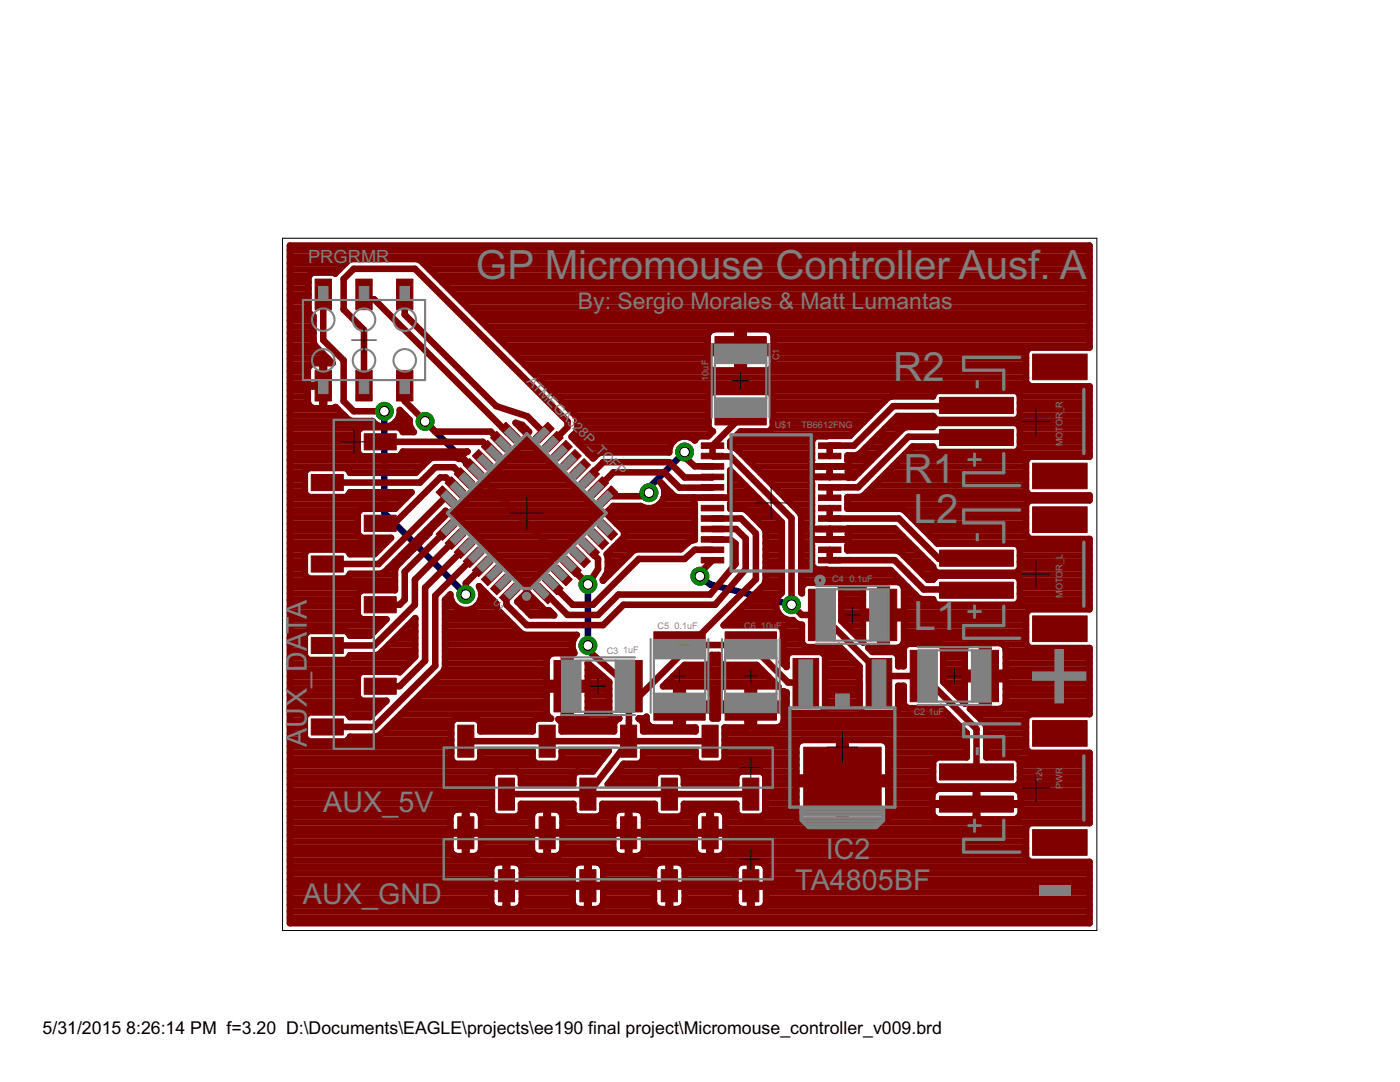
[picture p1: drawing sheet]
<svg xmlns="http://www.w3.org/2000/svg" width="279mm" height="216mm" viewBox="0 0 279 216" stroke-linecap="round" stroke-linejoin="round" font-family="sans-serif">
<path d="M76.7 82.1v20.3l16.3 16.2M84.8 84.1l32.5 32.5v12.2M136.6 90.2l-7.1 7.1v1M139.7 115l2 1.6 16.3 4.1" fill="none" stroke="#000080" stroke-width="1.3"/>
<circle cx="129.5" cy="98.3" r="1.78" fill="#008000" stroke="#008000" stroke-width=".2"/>
<circle cx="129.5" cy="98.3" r=".95" fill="#fff" stroke="#000" stroke-width=".2"/>
<circle cx="136.6" cy="90.2" r="1.78" fill="#008000" stroke="#008000" stroke-width=".2"/>
<circle cx="136.6" cy="90.2" r=".95" fill="#fff" stroke="#000" stroke-width=".2"/>
<circle cx="158" cy="120.7" r="1.78" fill="#008000" stroke="#008000" stroke-width=".2"/>
<circle cx="158" cy="120.7" r=".95" fill="#fff" stroke="#000" stroke-width=".2"/>
<circle cx="139.7" cy="115" r="1.78" fill="#008000" stroke="#008000" stroke-width=".2"/>
<circle cx="139.7" cy="115" r=".95" fill="#fff" stroke="#000" stroke-width=".2"/>
<circle cx="117.3" cy="116.6" r="1.78" fill="#008000" stroke="#008000" stroke-width=".2"/>
<circle cx="117.3" cy="116.6" r=".95" fill="#fff" stroke="#000" stroke-width=".2"/>
<circle cx="117.3" cy="128.8" r="1.78" fill="#008000" stroke="#008000" stroke-width=".2"/>
<circle cx="117.3" cy="128.8" r=".95" fill="#fff" stroke="#000" stroke-width=".2"/>
<circle cx="84.8" cy="84.1" r="1.78" fill="#008000" stroke="#008000" stroke-width=".2"/>
<circle cx="84.8" cy="84.1" r=".95" fill="#fff" stroke="#000" stroke-width=".2"/>
<circle cx="76.7" cy="82.1" r="1.78" fill="#008000" stroke="#008000" stroke-width=".2"/>
<circle cx="76.7" cy="82.1" r=".95" fill="#fff" stroke="#000" stroke-width=".2"/>
<circle cx="93" cy="118.6" r="1.78" fill="#008000" stroke="#008000" stroke-width=".2"/>
<circle cx="93" cy="118.6" r=".95" fill="#fff" stroke="#000" stroke-width=".2"/>
<g fill="#800000" stroke="#800000" stroke-width=".2">
<path d="M187.5 109.8h14.7v3.2h-14.7z"/>
<path d="M187.5 116.2h14.7v3.2h-14.7z"/>
<path d="M206.1 101.1h10.9v5.2h-10.9z"/>
<path d="M206.1 122.9h10.9v5.1h-10.9z"/>
<path d="M187.5 79.3h14.7v3.2h-14.7z"/>
<path d="M187.5 85.7h14.7v3.2h-14.7z"/>
<path d="M206.1 70.7h10.9v5.1h-10.9z"/>
<path d="M206.1 92.4h10.9v5.1h-10.9z"/>
<path d="M140 111.2h4.4v1.1h-4.4z"/>
<path d="M140 109.2h4.4v1.1h-4.4z"/>
<path d="M140 107.1h4.4v1.1h-4.4z"/>
<path d="M140 102.9h4.4v1.1h-4.4z"/>
<path d="M140 105h4.4v1.1h-4.4z"/>
<path d="M140 100.8h4.4v1.1h-4.4z"/>
<path d="M140 98.8h4.4v1.1h-4.4z"/>
<path d="M140 96.7h4.4v1.1h-4.4z"/>
<path d="M140 94.6h4.4v1.1h-4.4z"/>
<path d="M140 92.5h4.4v1.1h-4.4z"/>
<path d="M163.3 111.2h4.5v1.1h-4.5z"/>
<path d="M163.3 109.2h4.5v1.1h-4.5z"/>
<path d="M163.3 107.1h4.5v1.1h-4.5z"/>
<path d="M163.3 105h4.5v1.1h-4.5z"/>
<path d="M163.3 102.9h4.5v1.1h-4.5z"/>
<path d="M163.3 100.8h4.5v1.1h-4.5z"/>
<path d="M163.3 98.8h4.5v1.1h-4.5z"/>
<path d="M163.3 96.7h4.5v1.1h-4.5z"/>
<path d="M163.3 94.6h4.5v1.1h-4.5z"/>
<path d="M163.3 92.5h4.5v1.1h-4.5z"/>
<path d="M163.3 90.4h4.5v1.1h-4.5z"/>
<path d="M163.3 88.4h4.5v1.1h-4.5z"/>
<path d="M140 88.4h4.4v1.1h-4.4z"/>
<path d="M140 90.4h4.4v1.1h-4.4z"/>
<path d="M107.7 116.4l2.9 2.8-1.3 1.3-2.9-2.9z"/>
<path d="M109.5 114.6l2.9 2.8-1.3 1.3-2.8-2.9z"/>
<path d="M111.3 112.7l2.9 2.9-1.3 1.3-2.8-2.9z"/>
<path d="M113.1 110.9l2.9 2.9-1.3 1.3-2.8-2.9z"/>
<path d="M115 109.1l2.8 2.9-1.2 1.3-2.9-2.9z"/>
<path d="M116.8 107.3l2.8 2.9-1.2 1.2-2.9-2.8z"/>
<path d="M118.6 105.5l2.9 2.9-1.3 1.2-2.9-2.8z"/>
<path d="M120.4 103.7l2.9 2.9-1.3 1.2-2.9-2.8z"/>
<path d="M122 96.9l1.3 1.3-2.9 2.9-1.3-1.3z"/>
<path d="M120.2 95.1l1.3 1.3-2.9 2.9-1.3-1.3z"/>
<path d="M118.4 93.3l1.2 1.3-2.8 2.9-1.3-1.3z"/>
<path d="M116.6 91.5l1.2 1.3-2.8 2.9-1.3-1.3z"/>
<path d="M114.7 89.7l1.3 1.3-2.9 2.8-1.2-1.2z"/>
<path d="M110.1 90.8l2.8-2.9 1.3 1.3-2.9 2.8z"/>
<path d="M111.1 86.1l1.3 1.3-2.9 2.8-1.2-1.2z"/>
<path d="M109.3 84.3l1.3 1.2-2.9 2.9-1.3-1.3z"/>
<path d="M101 84.3l2.8 2.8-1.2 1.3-2.9-2.9z"/>
<path d="M99.1 86.1l2.9 2.9-1.2 1.2-2.9-2.8z"/>
<path d="M97.3 87.9l2.9 2.9-1.2 1.2-2.9-2.8z"/>
<path d="M95.5 89.7l2.9 2.9-1.3 1.2-2.8-2.8z"/>
<path d="M93.7 91.5l2.9 2.9-1.3 1.3-2.8-2.9z"/>
<path d="M91.9 93.3l2.9 2.9-1.3 1.3-2.8-2.9z"/>
<path d="M90.1 95.1l2.9 2.9-1.3 1.3-2.9-2.9z"/>
<path d="M88.3 96.9l2.9 2.9-1.3 1.3-2.9-2.9z"/>
<path d="M89.9 103.7l1.3 1.3-2.9 2.8-1.3-1.2z"/>
<path d="M91.7 105.5l1.3 1.3-2.9 2.8-1.3-1.2z"/>
<path d="M93.5 107.3l1.3 1.3-2.9 2.8-1.2-1.2z"/>
<path d="M95.3 109.1l1.3 1.3-2.9 2.9-1.2-1.3z"/>
<path d="M97.1 110.9l1.3 1.3-2.9 2.9-1.2-1.3z"/>
<path d="M99 112.7l1.2 1.3-2.9 2.9-1.2-1.3z"/>
<path d="M100.8 114.6l1.2 1.2-2.9 2.9-1.2-1.3z"/>
<path d="M102.6 116.4l1.2 1.2-2.8 2.9-1.3-1.3z"/>
<path d="M187.5 152.4h14.7v3.2h-14.7z"/>
<path d="M187.5 158.8h14.7v3.3h-14.7z"/>
<path d="M206.1 143.8h10.9v5.1h-10.9z"/>
<path d="M206.1 165.5h10.9v5.2h-10.9z"/>
<path d="M72.7 135.3h6.4v3.2h-6.4z"/>
<path d="M72.7 119.1h6.4v3.2h-6.4z"/>
<path d="M72.7 102.8h6.4v3.2h-6.4z"/>
<path d="M72.7 86.6h6.4v3.2h-6.4z"/>
<path d="M62.1 143.4h6.4v3.3h-6.4z"/>
<path d="M62.1 127.2h6.4v3.2h-6.4z"/>
<path d="M62.1 110.9h6.4v3.3h-6.4z"/>
<path d="M62.1 94.7h6.4v3.2h-6.4z"/>
<path d="M99.5 155.3h3.2v6.3h-3.2z"/>
<path d="M115.7 155.3h3.2v6.3h-3.2z"/>
<path d="M132 155.3h3.2v6.3h-3.2z"/>
<path d="M148.2 155.3h3.2v6.3h-3.2z"/>
<path d="M91.4 144.7h3.2v6.4h-3.2z"/>
<path d="M107.6 144.7h3.2v6.4h-3.2z"/>
<path d="M123.8 144.7h3.3v6.4h-3.3z"/>
<path d="M140.1 144.7h3.2v6.4h-3.2z"/>
<path d="M99.5 173.5h3.2v6.4h-3.2z"/>
<path d="M115.7 173.5h3.2v6.4h-3.2z"/>
<path d="M132 173.5h3.2v6.4h-3.2z"/>
<path d="M148.2 173.5h3.2v6.4h-3.2z"/>
<path d="M91.4 163h3.2v6.4h-3.2z"/>
<path d="M107.6 163h3.2v6.4h-3.2z"/>
<path d="M123.8 163h3.3v6.4h-3.3z"/>
<path d="M140.1 163h3.2v6.4h-3.2z"/>
<path d="M194 129.8h5.3v10.2h-5.3z"/>
<path d="M181.7 129.8h5.2v10.2h-5.2z"/>
<path d="M122.9 131.8h5.3v10.2h-5.3z"/>
<path d="M110.6 131.8h5.2v10.2h-5.2z"/>
<path d="M79.1 55.7h3.3v6.1h-3.3z"/>
<path d="M79.1 73.9h3.3v6.1h-3.3z"/>
<path d="M71 55.7h3.3v6.1h-3.3z"/>
<path d="M71 73.9h3.3v6.1h-3.3z"/>
<path d="M62.9 55.7h3.2v6.1h-3.2z"/>
<path d="M62.9 73.9h3.2v6.1h-3.2z"/>
<path d="M172.8 131.4h5.2v9.6h-5.2z"/>
<path d="M158.3 131.4h5.1v9.6h-5.1z"/>
<path d="M160.4 149.1h15.5v13.4h-15.5z"/>
<path d="M142.7 79.5h10.2v5.3h-10.2z"/>
<path d="M142.7 67.2h10.2v5.3h-10.2z"/>
<path d="M161.3 117.6h5.3v10.2h-5.3z"/>
<path d="M173.7 117.6h5.3v10.2h-5.3z"/>
<path d="M130.5 138.4h10.2v5.3h-10.2z"/>
<path d="M130.5 126.1h10.2v5.3h-10.2z"/>
<path d="M144.7 138.4h10.3v5.3h-10.3z"/>
<path d="M144.7 126.1h10.3v5.3h-10.3z"/>
</g>
<g fill="none" stroke="#800000" stroke-width="1.3">
<path d="M57.8 49h159.6v20.4h-11.9l-.7 .7v6.2l.7 .8h11.9v14h-11.9l-.7 .8v6.2l.7 .7h11.9v1h-11.9l-.7 .8v6.2l.7 .7h11.9v14.1h-11.9l-.7 .7v6.2l.7 .8h11.9v13.2h-11.9l-.7 .8v6.2l.7 .7h11.9v14.1h-11.9l-.7 .7v6.2l.7 .8h11.9v12.2h-159.6zM57.8 58.8h3.8M57.8 57.6h3.8M57.8 56.3h3.8M57.8 55h3.9M57.8 53.8h9.9M57.8 52.5h11.2M57.8 51.2h159.6M57.8 50h159.6M64.5 58.7v9.2l4.1 4v8.1l2 2.1h6.1M72.6 58.7l1 1h1.1l26.6 26.6h.5M80.8 58.7v4.1l18.2 18.2 6.3 2.1 3.2 3.2"/>
<path d="M84.4 52.5h133M85.7 53.8h131.7M87 55h130.4M88.2 56.3h129.2M89.5 57.6h127.9M90.8 58.8h126.6M57.8 79.1h3.6M57.8 77.9h3.6M57.8 76.6h3.6M57.8 75.3h3.6M57.8 74.1h3.6M57.8 72.8h4.2"/>
<path d="M57.8 71.5h7.6M57.8 70.3h6.4M57.8 69h5.1M57.8 67.7h4.8M57.8 66.4h4.8M57.8 65.2h4.8M57.8 63.9h4.8M57.8 62.6h4.1M57.8 61.4h3.8M57.8 60.1h3.8M64.3 79.1h.4M64.3 77.9h.4"/>
<path d="M64.3 76.6h.4M64.3 75.3h.4M64.3 74.1h.4M64.3 72.8h.4M72.6 77v-11.2l-4-4v-6.1l2-2.1h12.2l30.5 30.5v1.1l-3 3M80.8 77v3l6.1 6.1h11l2 2.1M92 60.1h125.4M93.3 61.4h124.1M94.6 62.6h122.8M95.8 63.9h121.6M97.1 65.2h120.3M98.4 66.4h43"/>
<path d="M99.6 67.7h41.6M100.9 69h40.3M102.2 70.3h45M103.4 71.5h37.8M104.7 72.8h36.6M106 74.1h98.8M107.3 75.3h97.5M108.5 76.6h96.5M109.8 77.9h107.6M111.1 79.1h30.3M147.2 72.8h1.2M147.2 71.5h1.2"/>
<path d="M147.2 69h1.2M147.2 67.7h1.2M147.2 66.4h1.2M148.4 69.2v-3.5h4.7a1.51 1.51 0 0 1 1.3 1.3v2.2h-13.2v-2.2a1.51 1.51 0 0 1 1.3-1.3h4.7v8.2h-4.7a1.51 1.51 0 0 1-1.3-1.3v-2.1h13.2v2.1a1.51 1.51 0 0 1-1.3 1.3h-4.7v-3.4M148.5 69.2v1.3M148.5 70.3h56.3M154.2 66.4h63.2M154.2 79.1h23.6M154.3 72.8h50.5M154.4 71.5h50.4M154.4 69h63M154.4 67.7h63"/>
<path d="M203.5 79.1h13.9M57.8 94.4h3M57.8 99.4h23.2M57.8 98.1h3M57.8 96.9h3M57.8 95.6h3M57.8 93.1h26.5M57.8 91.8h27.7M57.8 90.6h13.8M57.8 89.3h13.6M57.8 88h13.6M57.8 86.7h13.6"/>
<path d="M57.8 85.5h14.1M57.8 84.2h16.7M57.8 82.9h10.9M57.8 81.7h9.6M57.8 80.4h3.7M64.3 80.4h.4M75.9 88.2h20.5l1.7 1.8M78.9 84.2h2.8M79.7 82.9h1.2M79.8 85.5h2.3M80.1 90.6h12.5M89.1 99l-13.5 13.5h-10.3"/>
<path d="M90.9 97.2l-1.9-1.9h-1.1l-9.2 9.1h-2.8M92.1 91.1l-.5 .5-.6-.3h-4.5l-.8 .3-2.7 2.7h-13.2v-.2l-.7-.7h-7.5l-.8 .7v4.3l.8 .8h7.5l.7-.8v-.2h12.3l-3.2 3.3h-6.7l-.8 .8v4.3l.8 .7h5.8l-3.2 3.3h-5v-.2l-.7-.8h-7.5l-.8 .8v4.3l.8 .7h7.5l.7-.7v-.2h6.1l.8-.3 12.2-12.3 .5 .5M92.1 91.1l4.9 5M92.7 95.4l-2.1-2.2h-3.7l-3.1 3.1h-18.5M92.8 91.8h.1M93.3 90.1h.1M93.3 90.1l-.5 .2-.7 .8M93.4 99.4h23.5M94 93.1h.1M94.7 98.1h20.9M95.3 94.4h.1M96.1 96.9h18.3"/>
<path d="M96.6 95.6h.1M97 96.1l-1.2 .9-5.4 5.4M97 96.1l.8-.8 .2-.5 7.1-7.1v-1.1l-2.2-2.2 1.3 .4 1.4 1.4-.4 .4v1.1l14.6 14.7M97.4 95.6h15.7M98.5 94.4h13.3M99.7 93.1h10.9M101 91.8h8.3M102.3 90.6h5.7M103.5 89.3h3.2M104 85.5h.9M104.8 88h.7M105.1 86.7h.1"/>
<path d="M112.3 80.4h29.1M113.6 81.7h27.8M114.4 86.9h.1M114.4 96.9h.1M114.5 86.7h27.1M114.9 82.9h26.5M114.9 88h19.6M115.2 85.5h26.3M115.2 84.2h26.2M116.2 89.3h17.5M116.2 98.8h.1M117.4 90.6h1.9"/>
<path d="M118.7 91.1h.1M119.4 97.2l3-2.9h10.2l3 3 6.6-.1M129.5 98.3l-.7 .7h-7.6M131.8 96.2l2.7 2.8 .7 .3h3.3v.8l.2 .4v7.2l-1.1 .3-1.7 1.6h-13.8M132.1 96.6a3.1 3.1 0 0 1-.3 3.9 3.1 3.1 0 0 1-4 .5h-5.5l-1.4 1.4M132.2 96.9h.2M132.4 99.4h6.1M132.6 98.1h1.1M136.6 90.2v1l2.1 1.8 3.5 .1M138.5 99.3h7.4M142.2 99.3h.1M142.2 95.2l-.1 .1h-5.5l-3-3.1h-13.2l-3.2 3.2h.4"/>
<path d="M145.7 94.4h.6M145.7 96.9h3.1M145.7 95.6h1.8M145.8 98.1h4.2M145.9 88h16.2M145.9 99.4h5.4M146.2 89.1v.1M146.5 89.3h15.6M146.9 89.5l-.7-.4h-.5v-1l2.1-2h5.7l.7-.8v-6.3l-.7-.8h-11.3l-.8 .8v6.3l.9 .8-1 1h-1.9l-.7 .8a3 3 0 0 0-3.4-.5 3 3 0 0 0-1.7 2.9h-13.6l-.7 .3-.9 .9-4.3-4.3 .8-.9 .3-.7v-1.9l-.3-.7-31-31-.7-.3h-13l-.7 .3-2.6 2.6-.2-.2h-4.4l-.7 .8v7.1l.7 .8h.3v5.1l.3 .8 3.5 3.5h-1.7v4.3h-3.3v-3.1a1.45 1.45 0 0 1 1.3-1.2h1.6v9h-1.6a1.45 1.45 0 0 1-1.3-1.3v-3.1h3.3v4.4h1.6l.7-.3 2.5 2.5 .7 .3h4.1a3.1 3.1 0 0 0 3.6 1 3.1 3.1 0 0 0 1.9-3.2l1.9 2v.9l.5 1.2 .4 .3h-2.2v-.2l-.8-.7h-7.4l-.8 .7v4.3l.8 .8h7.4l.8-.8v-.2h12.9M146.9 89.5l12.7 12.8M146.9 89.5h.1M147.1 86.7h22.7"/>
<path d="M147.8 82.1v1.2l-5.6 5.6v2.1l3.6 .1 12.2 12.3v17.3l2 2h4l9.5 9.5v4h1.9l1.3-1.3h7.6l10.6 10.6v8.5M148 90.6h14.1M149.2 91.8h12.9M150.5 93.1h11.4M151.7 94.4h10.2M153 95.6h8.9M154.1 85.5h17M154.2 84.2h18.2M154.2 82.9h19.4M154.2 81.7h20.7M154.2 80.4h22M154.3 96.9h7.8"/>
<path d="M155.5 98.1h6.6M156.8 99.4h5.3M161.9 95.2h7.4M161.9 93.1h7.4M165.6 93.1v2.1M165.6 94.4h.1M165.6 93.1h.1M169.1 99.4h48.3M169.1 91.8h4.8M169.3 94.4h2.1M169.3 93.1h3.3M171.5 90.6l-.7 .3h-1.7v.9l.2 .5v3h1.1l9.8-9.8 .7-.3h5.3l.8-.8h15.8l.7 .8v4.2l-.7 .8h-15.8l-.8-.8v-.3h-4.1l-9.8 9.8-.7 .3h-2.5v2.3h10.6l.8 .3 6.6 6.7h15.7l.7 .7v4.3l-.7 .8h-15.8l-.8-.8v-.4l-7.6-7.7h-9.3v3l-.2 .5v.9h9.8l.7 .3 5.6 5.6h1"/>
<path d="M171.5 90.6h3.7M172.8 89.3h3.6M173.1 98.1h31.8M174.1 88h3.6M174.3 96.9h30.5M175.3 86.7h3.7M175.6 95.6h29.2M176.6 85.5h3.7M176.9 94.4h27.9M177.9 84.2h39.5M178.1 93.1h26.7M179.4 91.8h25.5"/>
<path d="M180.7 90.6h36.7M181.9 89.3h4.3M186.2 83l.8 .8h15.8l.7-.8v-4.2l-.7-.8h-15.8l-.8 .8v.3h-8.3l-.7 .3-7.6 7.6-6.8 .1-.7 .7v4l-.2 .5v3.6l.2 .5v7.9l-.2 .5 .2 8.1 .7 .7 14.9 .1 5.6 5.6 .7 .3h2.2v.3l.8 .8h15.8l.7-.8v-4.3l-.7-.7h-15.8l-.8 .7M186.2 83h.1M186.2 83h-7.1l-7.6 7.6M194.9 80.9l-.2 .1h-16.4l-7.9 7.9h-4.8v2.1M194.9 87.3l-.2-.2h-13.4l-10.1 10.1h-5.6v2.1M203.5 89.3h13.9M203.5 88h13.9M203.5 86.7h13.9M203.5 85.5h13.9M203.5 82.9h13.9"/>
<path d="M203.5 81.7h13.9M203.5 80.4h13.9M57.8 109.6h18M57.8 119.7h13.6M57.8 118.4h13.7M57.8 117.2h21M57.8 115.9h21M57.8 114.6h3M57.8 113.4h3M57.8 112.1h3M57.8 110.8h3M57.8 108.3h19.2"/>
<path d="M57.8 107h14.1M57.8 105.8h13.6M57.8 104.5h13.6M57.8 103.2h13.6M57.8 102h13.9M57.8 100.7h21.9M69.8 114.6h9M77.5 113.4h1.5M78.8 112.1h1.2M80 110.8h1.3M81.3 109.6h1.2M82.6 108.3h1.2"/>
<path d="M83.8 107h1.3M85.1 105.8h.9M86.4 104.5h.8M87.6 103.2h.9M88.8 119.7h1.3M88.9 102h.1M89.1 105.8l-8.3 8.3v5.6l-1 1h-3.9M89.4 102.4l-3.7 3.6v.4l-6.6 6.6-.3 .7v4.1h-6.6l-.8 .7v4.3l.8 .8h4.9l-3.2 3.3h-4.1v-.2l-.7-.8h-7.5l-.8 .8v4.2l.8 .8h7.5l.7-.8v-.2h5.3l.7-.2 7.1-7.2v7.7l-3.1 3.2-.2-.2h-7.4l-.8 .8v4.3l.8 .7h4.9l-3.2 3.3h-4.1v-.2l-.7-.7h-7.5l-.8 .7v4.3l.8 .8h7.5l.7-.8v-.2h5.3l.7-.3 12.7-12.7 .3-.8v-13.5l1.1-1.1a3.1 3.1 0 0 0 3.9 3 3.1 3.1 0 0 0 1.8-4.6l3.5 3.5v.6l.3 .7 4.6 4.6 .8 .3h10.3a2.91 2.91 0 0 0-.5 3.6h-.7v13.2h2.1a1.51 1.51 0 0 0 1.3-1.3v-4.6h-8.2v4.6a1.44 1.44 0 0 0 .9 1.2h-2.9l-.8 .7v1.8h-10.4v-1.8l-.8-.7h-4.3l-.7 .7v7.5l.7 .8h4.3l.8-.8v-1.8h10.4v1.8l.8 .8h4.2l.8-.8v-1.8h9.4l-3.2 4.1-60.5 .1M89.4 102.4h1M90.4 102.4l14.7 14.7v1.1l-1.9 1.9 2.8 2.7h4.6l-1-1h-.8l-3.6-3.6v-1.1l3.5-3.5 1-1.3M90.8 102h28.6M90.9 107.6l-8.1 8.1v5l-8.1 8.1h-9.4"/>
<path d="M91.3 103.2h27.7M92.1 100.7h26.1M92.5 104.5h25.2M92.7 109.4l-7.9 7.9v14.5l-5 5.1h-3.9M93.8 105.8h22.7M94.5 111.2l-7.6 7.7v14l-12.2 12.2h-9.4M95.1 107h20.1M95.7 117.2h.1M95.8 119.7h2.5M96 118.4h1.1M96.3 113l-3.3 3.4v2.2M96.4 108.3h17.3"/>
<path d="M97.6 109.6h14.9M98.9 110.8h12.5M100.2 112.1h9.7M101.4 113.4h7.4M102.7 114.6h4.9M103.6 119.7h3.1M104 115.9h2.3M104.8 118.4h.6M105.1 117.2h.1M109.7 112.3l2.5 2.5M110.7 113.4h.1M112 114.6h.1"/>
<path d="M113.3 108.7l-1 1.2-2.6 2.4M113.3 108.7l2.5 2.5M114.1 109.6h.1M115.4 110.8h.1M117.6 109.4v.3l1.8 1.8v2.1l-2.1 3-3.4-3.4v-.2M117.8 100.4h.1M119.8 102.4h1.1M119.8 102.4l-5.3 5.3-.5 .2-.7 .8M120.9 102.4l3.6 3.6v1.1l-3.4 3.5 .2 .5v2.3M121 114.6h.6M121.2 110.8h4.2M121.3 113.4h1.6"/>
<path d="M121.3 112.1h2.8M121.3 102h17.4M121.8 103.2h16.9M123 104.5h15.7M123.4 108.3h13.9M124.3 105.8h14.4M124.5 107h14.2M127.1 109.6l-.7 .3-6 6-.1-.2 .6-.9a1.9 1.9 0 0 0 .4-1.4M131.5 100.7h7.2M137.6 108h.1M142.2 105.6h4.7l1.9 1.9v6.1l-6.1 7.1h-18.3l-4 4h-15.3l-4-4v-1.6l.7-.7M142.2 107.6l3.6 .1 1 .8v4l-5.1 6.1h-18.3l-4 4.1h-6.1l-4.3-4.3h-.5"/>
<path d="M142.2 109.7h-3.5l-2.1 1.8h-9.1l-9.2 9.2h-4l-4-4.1M142.2 103.5h5.7l3 2.9v9.2l-13.2 13.1M142.2 111.8l-2.5 2.5v.7M145.7 100.7h6.8M149.1 102h4.7M149.5 119.7h5.5M150.4 103.2h4.6M150.7 118.4h5.1M151.7 104.5h4.3M152 117.2h4M152.7 105.8h3.3M152.8 109.6h3.2"/>
<path d="M152.8 115.9h3.2M152.8 114.6h3.2M152.8 113.4h3.2M152.8 112.1h3.2M152.8 110.8h3.2M152.8 108.3h3.2M152.8 107h3.2M158 100.7h4.1M159.3 102h2.8M159.6 102.3l.3 .7M159.9 103v15.3l.1 .1v-1.3l.8-.8h6.4l.7 .8v6.8l4.4 4.3-.1-4.8h8.2v4.6a1.51 1.51 0 0 1-1.2 1.3h-2.2v-13.2h2.2a1.51 1.51 0 0 1 1.2 1.3v4.6h-8.2v-4.6a1.51 1.51 0 0 1 1.3-1.3h2.2v13.2l-2.4-.1 .8 .9h4.4l.8 .8v2h1.1v-3.7l.7-.7h6.4l.7 .7v6.9l4.4 4.3-.1-4.9h8.2v4.7a1.51 1.51 0 0 1-1.2 1.3h-2.2v-13.2h2.2a1.45 1.45 0 0 1 1.2 1.3v4.6h-8.2v-4.6a1.39 1.39 0 0 1 1.3-1.3h2.2v13.2l-2.4-.1 2.9 3 .3 .7M159.9 103h.1"/>
<path d="M159.9 109.6h2.2M159.9 117.2h.1M159.9 115.9h20M159.9 114.6h18.7M159.9 113.4h2.6M159.9 112.1h2.2M159.9 110.8h2.2M159.9 108.3h2M159.9 107h2M159.9 105.8h2M159.9 104.5h2.1M159.9 103.2h2.2"/>
<path d="M161.9 107.6h7.4M161.9 105.6h7.4M165.6 101.4v2.1h13.8l8 8h7.3l.2-.1M165.6 105.6v2.1M165.6 109.7v2.1h12.9l5.9 5.8h10.3l.2 .2M165.6 107h.1M165.6 105.8h.1M167.9 119.7h4.3M167.9 118.4h4.3M167.9 117.2h4.4M169.1 109.6h13.6M169.1 100.7h35.7"/>
<path d="M169.3 108.3h12.1M169.3 107h10.9M169.3 105.8h9.6M175.7 119.7h1.3M175.7 118.4h1.3M175.7 117.2h1.3M180.3 110.8h3.7M180.4 117.2h.8M180.4 119.7h5.8M180.4 118.4h2M180.6 102h24.2M181.6 112.1h3.6"/>
<path d="M181.9 103.2h22.9M182.7 118.7h.1M182.9 113.4h3.3M183.1 104.5h21.7M184.1 114.6h33.3M184.4 105.8h20.4M185.7 107h19.3M186.2 115.6v.1M186.9 108.3h30.5M203.5 109.6h13.9M203.5 119.7h13.9M203.5 118.4h13.9"/>
<path d="M203.5 117.2h13.9M203.5 115.9h13.9M203.5 113.4h13.9M203.5 112.1h13.9M203.5 110.8h13.9M57.8 124.8h18.1M57.8 138.7h13.6M57.8 137.5h13.6M57.8 136.2h13.6M57.8 134.9h13.6M57.8 133.7h22.4M57.8 132.4h23.7"/>
<path d="M57.8 131.1h3.2M57.8 129.9h3M57.8 128.6h3M57.8 127.3h3M57.8 126.1h3.6M57.8 123.5h14.3M57.8 122.3h13.6M57.8 121h13.6M69.2 126.1h5.5M69.6 131.1h13.2M76.3 129.9h6.6M77.6 128.6h5.3"/>
<path d="M78.9 127.3h4M80.2 126.1h2.7M81.4 124.8h1.5M82.7 123.5h.2M83.7 138.7h25.4M85 137.5h27.5M86.3 136.2h22.8M87.5 134.9h21.6M88.6 133.7h20.5M88.8 124.8h13.6M88.8 132.4h20.3M88.8 131.1h20.5"/>
<path d="M88.8 129.9h25.6M88.8 128.6h25.5M88.8 127.3h25.8M88.8 126.1h14.9M88.8 123.5h12.4M88.8 122.3h11.1M88.8 121h2.2M95 121h4.1M104.2 121h3.8M105.4 122.3h4.7M109.4 130.9l-.3 .7v4.7h8.2v-4l4.3 3.8v6.5l.7 .7h1.3l-.3 .1-.7 .7v1.8h-10.5v-1.8l-.7-.6h1.1v-13.2h-2.1l-.4 .1zM112.5 138.7h1.4"/>
<path d="M112.5 136.2h1.4M112.5 134.9h1.4M112.5 133.7h1.4M112.5 132.4h1.4M112.5 131.1h1.4M113.9 137.5h7.7M117.3 138.7h4.3M117.3 136.2h4.3M117.3 134.9h3M117.3 133.7h1.6M117.3 132.4h.1M117.3 128.8v.9l8.2 7.2v11l-8.2 10.6"/>
<path d="M132.3 136.9l4.3-4.2h4.7l.7-.8v-1.2h1.4v1.2l.8 .8h6.8l4.4 4.3-4.9-.1v8.3h4.7a1.51 1.51 0 0 0 1.2-1.3v-2.2h-13.1v1.7h-1.1v-1.7h-7.2v3.5h-4.7a1.66 1.66 0 0 1-1.3-2.2l-.3 .3h-1.2l.9 .8v1.8h10.4v-.7h-2.5v-8.3h4.6a1.51 1.51 0 0 1 1.3 1.3v2.2h-7.2v-3.5zM133.1 136.2h21.5M134.3 134.9h19M135 138.7h1.3M135 137.5h1.3M135.6 133.7h16.4M137.6 128.8l-2 2M137.6 128.8l-12.1 12.2M137.7 128.7h12.1l7.5 7.5h3.5M137.7 128.7l-.1 .1M141.5 132.4h2.4M141.9 137.5h1.7"/>
<path d="M142 131.1h1.4M142.2 138.7h1.1M145.7 123.5h11.1M146.9 122.3h8.4M148.2 121h6.7M149.2 138.7h1.3M149.2 137.5h1.3M155.5 124.8l.8 .7v6.4l-.3 .2 1 1v-2.2l.7-.8h6.2l.8 .8v10.6l-.8 .8h-6.2l-.7-.8v-3.4l-.7-.2 .1 2.5h-13.1v-2.2a1.51 1.51 0 0 1 1.2-1.3h4.7v8.3h-4.6v6.4l-.8 .8h-4.2l-.8-.8v-1.8h-10.4v1.8l-.8 .8h-3.1l-3.2 4.1h9.4v-1.8l.7-.8M156.3 131.1h.7M156.3 129.9h12.1M156.3 128.6h4M156.3 127.3h3.7"/>
<path d="M156.3 126.1h3.7M156.3 132.4h.7M156.4 138.7h.6M160 124.8h-15.6l8.1-8.1 .3-.7v-9.9l-.3-.8-3.5-3.5-.7-.3h-2.6v-1a3.1 3.1 0 0 0 .1-2.3l-.1-4.4 10.3 10.4v14.1a3.1 3.1 0 0 0-.9 3.6 3.1 3.1 0 0 0 3.2 1.8l.6 .7 .7 .3h.4v3.7l.8 .7h6.4l.2-.2 4.1 4.1 .1 8.5 .7 .8h6.2l.8-.8v-4.7h1.1v3.7l.7 .8M164.7 138.7h6.9M164.7 137.5h6.9M164.7 136.2h6.8M164.7 134.9h6.8M164.7 133.7h6.8M164.7 132.4h6.2M164.7 131.1h5M167.9 123.5h4.3"/>
<path d="M167.9 122.3h7.8M167.9 121h4.3M168.8 124.8h3.4M170.1 126.1h2.1M171.4 127.3h.8M173.9 129.9h6.5M175.7 124.8h1.3M175.7 128.6h1.3M175.7 127.3h1.3M175.7 126.1h1.3M175.7 123.5h1.3M175.7 121h1.3"/>
<path d="M177 122.3h27.9M179.3 138.7h1.1M179.3 137.5h1.1M179.3 132.4h1.1M179.3 131.1h1.1M180.2 128.6h.8M180.4 124.8h24.4M180.4 127.3h24.4M180.4 126.1h24.4M180.4 123.5h24.4M180.4 121h37M187.6 128.6h5.5"/>
<path d="M188.2 134.9h7.8M188.2 133.7h4.3M188.2 132.4h4.3M188.2 131.1h4.3M188.2 129.9h4.3M188.4 136.2h4.1M189.7 137.5h2.8M190.9 138.7h1.6M196 138.7h1.3M196 137.5h1.3M196 136.2h1.3M196 133.7h1.3"/>
<path d="M196 132.4h1.3M196 131.1h1.3M196 129.9h1.3M196 128.6h1.3M197.3 134.9h20.1M200.2 128.6h4.6M200.7 138.7h16.7M200.7 137.5h16.7M200.7 136.2h16.7M200.7 133.7h16.7M200.7 132.4h16.7M200.7 131.1h16.7"/>
<path d="M200.7 129.9h16.7M57.8 156.5h40.4M57.8 141.3h17.9M57.8 147.6h3.5M57.8 159h40.4M57.8 157.8h40.4M57.8 155.2h40.4M57.8 152.7h61.5M57.8 151.4h32.3M57.8 150.2h32.3M57.8 148.9h32.3M57.8 146.3h3"/>
<path d="M57.8 145.1h3M57.8 143.8h3M57.8 142.6h3.4M57.8 140h19.1M69.4 147.6h20.7M69.5 142.6h4.9M76.1 146.3h14M77.4 145.1h12.7M78.7 143.8h11.7M79.9 142.6h29.3M81.2 141.3h27.9M82.5 140h26.6"/>
<path d="M93 147.9h48.7M95.5 143.8h11.1M95.9 151.4h10.4M95.9 150.2h10.4M95.9 145.1h10.4M98.9 153.9l-.7 .8v7.5l.7 .7h4.3l.8-.7v-1.8h10.4v1.8l.8 .7h4.3l.7-.7v-1.8h10.5v1.8l.7 .7h4.3l.8-.7v-1.8h10.4v1.8l.8 .7h4.3l.7-.7v-7.5l-.7-.8M101.1 158.5h48.7M103.2 153.9l.8 .8v1.8h10.4v-1.8l.8-.8M104 155.2h10.4M111.8 143.8h11.1M112.1 151.4h8.2M112.1 150.2h9.1"/>
<path d="M112.1 145.1h10.5M112.5 141.3h1.4M112.5 142.6h1.4M112.5 140h1.4M117.2 142.6h4.4M117.3 141.3h4.3M117.3 140h4.3M122.3 155.2h8.4M123.3 154h35.6M124.2 152.7h34.7M127.5 143.4h.1M128 143.8h1"/>
<path d="M128.4 151.4h10.4M128.4 150.2h10.4M128.4 145.1h1.6M135 145.1h1.3M135 143.8h1.3M135 142.6h1.3M135 140h1.3M135.7 153.9l.8 .8v1.8h10.4v-1.8l.8-.8M136.3 141.3h12.9M136.5 155.2h10.4M142.2 142.6h1.1M142.2 140h1.1"/>
<path d="M144.6 147.6h48.3M144.6 151.4h14.3M144.6 150.2h14.3M144.6 148.9h14.3M144.6 146.3h48.3M149.2 145.1h1.3M149.2 143.8h1.3M149.2 142.6h1.3M149.2 140h1.3M150.5 141.3h6.5M152.7 156.5h6.2M152.7 159h6.2"/>
<path d="M152.7 157.8h6.2M152.7 155.2h14.8M155.4 145.1h36.3M156.4 143.8h34.1M156.4 142.6h32.8M156.4 140h.6M160.2 147.6a1.45 1.45 0 0 0-1.3 1.3v6.3h18.4v-6.3a1.44 1.44 0 0 0-1.3-1.3M164.7 141.3h6.9M164.7 140h6.9M167.5 154h1.3M167.5 156.5h1.3M167.5 147.6v16.4h-7.3a1.45 1.45 0 0 1-1.3-1.3v-6.2h18.4v6.2a1.44 1.44 0 0 1-1.3 1.3h-7.2v-16.4"/>
<path d="M167.5 159h1.3M167.5 157.8h1.3M167.5 152.7h1.3M167.5 151.4h1.3M167.5 150.2h1.3M167.5 148.9h1.3M168.8 155.2h17.4M177.3 154h8.9M177.3 156.5h9.2M177.3 159h8.8M177.3 157.8h9.2M177.3 152.7h8.9"/>
<path d="M177.3 151.4h9.4M177.3 150.2h15.6M177.3 148.9h15.6M179.3 141.3h8.6M179.3 140h1.1M186.4 157.9l.9-.5h7.4v6.1h-7.4a1.51 1.51 0 0 1-1.2-1.3v-1.6h17.6v1.6a1.45 1.45 0 0 1-1.3 1.3h-7.4v-6.1h7.4a1.51 1.51 0 0 1 1.3 1.2v1.7h-17.6v-1.7zM187.5 141.3l.2-.2 5.2 5.2v4.8h-5.9l-.8 .8v4.3l.8 .7h15.8l.7-.7v-4.3l-.7-.8h-6v-6M192.2 140h.3M194.7 142.6h10.8M194.7 159h.3M194.7 157.8h.3M196 141.3h1.3"/>
<path d="M196 143.8h8.8M196 140h1.3M196.8 147.6h8M196.8 150.2h8.7M196.8 148.9h8M196.8 146.3h8M196.8 145.1h8M200 141.3h17.4M200.7 140h16.7M203.1 151.4h14.3M203.2 156.5h14.2M203.2 157.8h14.2"/>
<path d="M203.5 154h13.9M203.5 155.2h13.9M203.5 152.7h13.9M203.7 159h13.7M57.8 179.3h40.2M57.8 178.1h40.2M57.8 176.8h43.1M57.8 175.5h40.2M57.8 174.3h40.2M57.8 173h40.3M57.8 171.7h147.5M57.8 170.5h32.6"/>
<path d="M57.8 169.2h32.1M57.8 167.9h32.1M57.8 166.6h32.1M57.8 165.4h32.1M57.8 164.1h32.1M57.8 162.8h32.1M57.8 161.6h33.1M57.8 160.3h40.4M90.5 161.8l.7-.3h1.6v9.3h-1.6a1.51 1.51 0 0 1-1.3-1.2v-3.3h6.1v3.3a1.51 1.51 0 0 1-1.3 1.2h-1.6v-9.3h1.6a1.39 1.39 0 0 1 1.3 1.3v3.2h-6.1v-3.2l.3-.7zM92.8 170.5h.3M92.8 169.2h.3M92.8 167.9h.3"/>
<path d="M92.8 166.6h.3M92.8 165.4h.3M92.8 164.1h.3M92.8 162.8h.3M92.8 161.6h.3M95 161.6h3.2M95.5 170.5h11.1M96 169.2h10.2M96 167.9h10.2M96 166.6h10.2M96 165.4h10.2M96 164.1h10.2"/>
<path d="M96 162.8h2.8M98.6 172.4l.7-.3h1.6v9.3h-1.6a1.45 1.45 0 0 1-1.3-1.3v-3.2h6.1v3.2a1.51 1.51 0 0 1-1.2 1.3h-1.7v-9.3h1.7a1.51 1.51 0 0 1 1.2 1.2v3.3h-6.1v-3.3l.1-.3zM100.9 179.3h.3M100.9 178.1h.3M100.9 175.5h.3M100.9 174.3h.3M100.9 173h.3M101.2 176.8h16M103.3 162.8h2.9M104 161.6h3.2M104.1 173h10.3M104.1 179.3h10.2"/>
<path d="M104.1 178.1h10.2M104.1 175.5h10.2M104.1 174.3h10.2M106.4 162.1l.6-.5 .4-.1h1.7v9.3h-1.7a1.45 1.45 0 0 1-1.2-1.2v-3.3h6.1v3.3a1.51 1.51 0 0 1-1.3 1.2h-1.7v-9.3h1.7a1.44 1.44 0 0 1 1.3 1.3v3.2h-6.1v-3.2zM109.1 170.5h.2M109.1 169.2h.2M109.1 167.9h.2M109.1 166.6h.2M109.1 165.4h.2M109.1 164.1h.2M109.1 162.8h.2M109.1 161.6h.2"/>
<path d="M111.2 161.6h3.2M111.8 170.5h11.1M112.3 169.2h10.1M112.3 167.9h10.1M112.3 166.6h10.1M112.3 165.4h10.1M112.3 164.1h10.1M112.3 162.8h2.8M114.4 173a1.48 1.48 0 0 1 1.1-.9h1.7v9.3h-1.7a1.45 1.45 0 0 1-1.2-1.3v-3.2h6.1v3.2a1.51 1.51 0 0 1-1.3 1.3h-1.6v-9.3h1.6a1.49 1.49 0 0 1 1.2 .9M114.4 173l-.1 3.6h6.1l-.1-3.6M117.2 179.3h.3M117.2 178.1h.3"/>
<path d="M117.2 175.5h.3M117.2 174.3h.3M117.2 173h.3M117.5 176.8h15.9M119.6 162.8h2.8M120.2 161.6h3.2M120.3 173h10.3M120.4 179.3h10.1M120.4 178.1h10.1M120.4 175.5h10.1M120.4 174.3h10.1M122.7 162.1l.3-.3 .7-.3h1.6v9.3h-1.6a1.51 1.51 0 0 1-1.3-1.2v-3.3h6.1v3.3a1.51 1.51 0 0 1-1.2 1.2h-1.7v-9.3h1.7a1.44 1.44 0 0 1 1.2 1.3v3.2h-6.1v-3.2z"/>
<path d="M125.3 170.5h.3M125.3 169.2h.3M125.3 167.9h.3M125.3 166.6h.3M125.3 165.4h.3M125.3 164.1h.3M125.3 162.8h.3M125.3 161.6h.3M127.5 161.6h3.2M128 170.5h11.1M128.5 169.2h10.1M128.5 167.9h10.1"/>
<path d="M128.5 166.6h10.1M128.5 165.4h10.1M128.5 164.1h10.1M128.5 162.8h2.8M130.6 173a1.49 1.49 0 0 1 1.2-.9h1.6v9.3h-1.6a1.51 1.51 0 0 1-1.3-1.3v-3.2h6.2v3.2a1.51 1.51 0 0 1-1.3 1.3h-1.7v-9.3h1.7a1.49 1.49 0 0 1 1.1 .9M130.6 173l-.1 3.6h6.2l-.2-3.6M133.4 179.3h.3M133.4 178.1h.3M133.4 175.5h.3M133.4 174.3h.3M133.4 173h.3M133.7 176.8h16"/>
<path d="M135.8 162.8h2.8M136.5 161.6h3.2M136.5 173h10.4M136.7 179.3h10.1M136.7 178.1h10.1M136.7 175.5h10.1M136.7 174.3h10.1M138.9 162.1l.3-.3 .7-.3h1.7v9.3h-1.7a1.51 1.51 0 0 1-1.3-1.2v-3.3h6.2v3.3a1.51 1.51 0 0 1-1.3 1.2h-1.6v-9.3h1.6a1.44 1.44 0 0 1 1.3 1.3v3.2h-6.2v-3.2zM141.6 170.5h.3M141.6 169.2h.3M141.6 167.9h.3M141.6 166.6h.3"/>
<path d="M141.6 165.4h.3M141.6 164.1h.3M141.6 162.8h.3M141.6 161.6h.3M143.7 161.6h3.2M144.3 170.5h60.5M144.8 169.2h60M144.8 167.9h60M144.8 166.6h60M144.8 165.4h60M144.8 164.1h72.6M144.8 162.8h2.8"/>
<path d="M146.9 173a1.49 1.49 0 0 1 1.1-.9h1.7v9.3h-1.7a1.51 1.51 0 0 1-1.2-1.3v-3.2h6.1v3.2a1.44 1.44 0 0 1-1.3 1.3h-1.6v-9.3h1.6a1.48 1.48 0 0 1 1.2 .9M146.9 173l-.1 3.6h6.1l-.1-3.6M149.7 179.3h.3M149.7 178.1h.3M149.7 175.5h.3M149.7 174.3h.3M149.7 173h.3M150 176.8h67.4M152.1 162.8h6.9M152.7 161.6h6.2M152.7 160.3h6.2M152.8 173h64.6"/>
<path d="M152.9 179.3h64.5M152.9 178.1h64.5M152.9 175.5h64.5M152.9 174.3h64.5M167.5 162.8h1.3M167.5 161.6h1.3M167.5 160.3h1.3M177.3 162.8h9M177.3 161.6h8.8M177.3 160.3h17.4M194.7 162.8h.3M194.7 161.6h.3"/>
<path d="M195 160.3h22.4M203.5 162.8h13.9M203.7 161.6h13.7M57.8 183.1h159.6M57.8 181.9h159.6M57.8 180.6h40.4M100.9 180.6h.3M104 180.6h10.4M117.2 180.6h.3M120.2 180.6h10.5M133.4 180.6h.3M136.5 180.6h10.4"/>
<path d="M149.7 180.6h.3M152.7 180.6h64.7"/>
</g>
<circle cx="129.5" cy="98.3" r="1.78" fill="#008000" stroke="#008000" stroke-width=".2"/>
<circle cx="129.5" cy="98.3" r=".95" fill="#fff" stroke="#000" stroke-width=".2"/>
<circle cx="136.6" cy="90.2" r="1.78" fill="#008000" stroke="#008000" stroke-width=".2"/>
<circle cx="136.6" cy="90.2" r=".95" fill="#fff" stroke="#000" stroke-width=".2"/>
<circle cx="158" cy="120.7" r="1.78" fill="#008000" stroke="#008000" stroke-width=".2"/>
<circle cx="158" cy="120.7" r=".95" fill="#fff" stroke="#000" stroke-width=".2"/>
<circle cx="139.7" cy="115" r="1.78" fill="#008000" stroke="#008000" stroke-width=".2"/>
<circle cx="139.7" cy="115" r=".95" fill="#fff" stroke="#000" stroke-width=".2"/>
<circle cx="117.3" cy="116.6" r="1.78" fill="#008000" stroke="#008000" stroke-width=".2"/>
<circle cx="117.3" cy="116.6" r=".95" fill="#fff" stroke="#000" stroke-width=".2"/>
<circle cx="117.3" cy="128.8" r="1.78" fill="#008000" stroke="#008000" stroke-width=".2"/>
<circle cx="117.3" cy="128.8" r=".95" fill="#fff" stroke="#000" stroke-width=".2"/>
<circle cx="84.8" cy="84.1" r="1.78" fill="#008000" stroke="#008000" stroke-width=".2"/>
<circle cx="84.8" cy="84.1" r=".95" fill="#fff" stroke="#000" stroke-width=".2"/>
<circle cx="76.7" cy="82.1" r="1.78" fill="#008000" stroke="#008000" stroke-width=".2"/>
<circle cx="76.7" cy="82.1" r=".95" fill="#fff" stroke="#000" stroke-width=".2"/>
<circle cx="93" cy="118.6" r="1.78" fill="#008000" stroke="#008000" stroke-width=".2"/>
<circle cx="93" cy="118.6" r=".95" fill="#fff" stroke="#000" stroke-width=".2"/>
<g fill="none" stroke="#808080" stroke-width=".66">
<path d="M203.5 71.3h-11.2v2.6h8v3.8M216.3 77.7v12.8M105.1 86.5l15.9 15.9-15.1 15h-1.6l-15-15zM145.9 86.8h16v27.1h-16zM200.3 90.5v3.8h-8v2.6h11.2M203.5 101.8h-11.2v2.5h8v3.9M216.3 108.2v12.8M200.3 121v3.8h-8v2.6h11.2M157.6 141.2h21v19.9h-21zM203.5 144.4h-11.2v2.6h8v3.8M216.3 150.8v12.8M159.9 161.4h16.4v2.3l-1.4 1.4h-13.5l-1.5-1.4z"/>
<path d="M159.9 163.2h16.4M159.9 162.6h16.4M159.9 162h16.4M160.1 163.8h16.1M160.7 164.4h14.9M161.3 165h13.7M200.3 163.6v3.9h-8v2.5h11.2"/>
</g>
<g fill="#808080" stroke="#808080" stroke-width=".2">
<path d="M162.8 115.1a1.04 1.04 0 0 1 1.7 .1 1.04 1.04 0 0 1-.5 1.6 1.04 1.04 0 0 1-1.4-1h.7a.38 .38 0 0 1 .5-.4 .38 .38 0 0 1 .1 .7 .38 .38 0 0 1-.6-.2v-.1h-.7z" fill-rule="evenodd"/>
<path d="M104.5 118.4a.82 .82 0 0 1 1.3 .2 .82 .82 0 0 1-.5 1.2 .82 .82 0 0 1-1-.8h.6a.16 .16 0 0 1 .2-.2 .16 .16 0 0 1 .1 .3 .16 .16 0 0 1-.3 0l-.6-.1z" fill-rule="evenodd"/>
</g>
<g fill="none" stroke="#808080" stroke-width=".42">
<path d="M60.5 59.9h24.3v15.9h-24.3zM142 68.6v14.7M142.7 68.8h10.2v14.4h-10.2zM142.7 79.5h10.2M142.7 72.5h10.2M153.6 68.6v14.7M66.6 83.8h8v65.6h-8zM162.8 116.9h14.7M162.9 117.6h14.5v10.2h-14.5zM166.6 117.6v10.2M173.7 117.6v10.2M112 131.2h14.7"/>
<path d="M112.2 131.8h14.4v10.2h-14.4zM115.8 131.8v10.2M122.9 131.8v10.2M129.9 127.5v14.7M130.5 127.7h10.2v14.4h-10.2zM130.5 138.4h10.2M130.5 131.4h10.2M141.4 127.5v14.7M144.1 127.5v14.7M144.7 127.7h10.3v14.4h-10.3zM144.7 138.4h10.3M144.7 131.4h10.3"/>
<path d="M155.6 127.5v14.7M162.8 128.5h14.7M183.1 129.1h14.7M183.3 129.8h14.4v10.2h-14.4zM186.9 129.8v10.2M194 129.8v10.2M88.6 149.2h65.6v8h-65.6zM112 142.7h14.7M183.1 140.7h14.7M88.6 167.4h65.6v8.1h-65.6z"/>
<circle cx="64.5" cy="71.9" r="2.24"/>
<circle cx="64.5" cy="63.8" r="2.24"/>
<circle cx="72.6" cy="63.8" r="2.24"/>
<circle cx="72.6" cy="71.9" r="2.24"/>
<circle cx="80.8" cy="63.8" r="2.24"/>
<circle cx="80.8" cy="71.9" r="2.24"/>
</g>
<g fill="#808080" stroke="#808080" stroke-width=".2">
<path d="M166.8 138.5h2.7v2.4h-2.7z"/>
<path d="M107.4 116.2l2.2 2.3-1 1-2.3-2.2z"/>
<path d="M109.2 114.4l2.2 2.3-1 1-2.3-2.2z"/>
<path d="M111 112.6l2.2 2.3-1 1-2.2-2.2z"/>
<path d="M112.8 110.8l2.2 2.3-1 1-2.2-2.3z"/>
<path d="M114.6 109l2.2 2.3-1 1-2.2-2.3z"/>
<path d="M116.4 107.2l2.3 2.2-1.1 1.1-2.2-2.3z"/>
<path d="M118.2 105.4l2.3 2.2-1.1 1.1-2.2-2.3z"/>
<path d="M120 103.6l2.3 2.2-1.1 1-2.2-2.2z"/>
<path d="M121.2 97.9l1.1 1.1-2.3 2.2-1-1z"/>
<path d="M117.2 98.3l2.2-2.2 1.1 1-2.3 2.3z"/>
<path d="M115.4 96.5l2.2-2.2 1.1 1-2.3 2.3z"/>
<path d="M113.6 94.7l2.2-2.2 1 1-2.2 2.3z"/>
<path d="M114 90.7l1 1-2.2 2.3-1-1.1z"/>
<path d="M110 91.1l2.2-2.2 1 1-2.2 2.2z"/>
<path d="M110.4 87.1l1 1-2.2 2.2-1.1-1z"/>
<path d="M106.3 87.5l2.3-2.2 1 1-2.2 2.2z"/>
<path d="M100.7 86.3l1-1 2.2 2.2-1 1z"/>
<path d="M99.9 87.1l2.2 2.2-1 1-2.2-2.2z"/>
<path d="M97 89.9l1.1-1 2.2 2.2-1 1z"/>
<path d="M96.3 90.7l2.2 2.2-1 1.1-2.3-2.3z"/>
<path d="M93.4 93.5l1.1-1 2.2 2.2-1 1.1z"/>
<path d="M92.7 94.3l2.2 2.2-1 1.1-2.3-2.3z"/>
<path d="M89.8 97.1l1-1 2.3 2.2-1 1.1z"/>
<path d="M89 97.9l2.3 2.3-1 1-2.3-2.2z"/>
<path d="M90.3 103.6l1 1-2.3 2.2-1-1z"/>
<path d="M92.1 105.4l1 1-2.3 2.3-1-1.1z"/>
<path d="M93.9 107.2l1 1-2.2 2.3-1.1-1.1z"/>
<path d="M95.7 109l1 1-2.2 2.3-1.1-1z"/>
<path d="M97.5 110.8l1 1-2.2 2.3-1.1-1z"/>
<path d="M97 114.9l2.3-2.3 1 1.1-2.2 2.2z"/>
<path d="M101.1 114.4l1 1.1-2.2 2.2-1-1z"/>
<path d="M102.9 116.2l1 1.1-2.2 2.2-1-1z"/>
<path d="M183.4 129.8h3.5v10.2h-3.5z"/>
<path d="M194 129.8h3.5v10.2h-3.5z"/>
<path d="M112.3 131.8h3.5v10.2h-3.5z"/>
<path d="M122.9 131.8h3.5v10.2h-3.5z"/>
<path d="M71.7 76h1.9v2.5h-1.9z"/>
<path d="M79.8 76h1.9v2.5h-1.9z"/>
<path d="M63.6 76h1.9v2.5h-1.9z"/>
<path d="M79.8 57.1h1.9v2.6h-1.9z"/>
<path d="M71.7 57.1h1.9v2.6h-1.9z"/>
<path d="M63.6 57.1h1.9v2.6h-1.9z"/>
<path d="M174.1 131.7h2.7v9.2h-2.7z"/>
<path d="M159.4 131.7h2.8v9.2h-2.8z"/>
<path d="M142.7 68.9h10.2v3.6h-10.2z"/>
<path d="M142.7 79.5h10.2v3.5h-10.2z"/>
<path d="M173.7 117.6h3.5v10.2h-3.5z"/>
<path d="M163.1 117.6h3.5v10.2h-3.5z"/>
<path d="M130.5 127.8h10.2v3.6h-10.2z"/>
<path d="M130.5 138.4h10.2v3.5h-10.2z"/>
<path d="M144.7 127.8h10.3v3.6h-10.3z"/>
<path d="M144.7 138.4h10.3v3.5h-10.3z"/>
</g>
<g fill="none" stroke="#000" stroke-width=".2">
<path d="M56.4 47.5h162.5v138.2h-162.5zM70.2 67.9h4.9M72.6 65.4v4.9M146.2 76h3.2M147.8 74.4v3.2M68.2 88.2h4.8M70.6 85.8v4.7M105.1 99.1v6.5M153.9 97.1v6.5M204 84.1h5.5M206.7 81.3v5.5M101.9 102.4h6.5"/>
<path d="M150.7 100.4h6.4M204 114.6h5.5M206.7 111.8v5.5M117.8 136.9h3.1M119.4 135.4v3.1M134.4 134.9h2.4M135.6 133.7v2.4M148.6 134.9h2.5M149.8 133.6v2.6M168.6 122.7h3.1M170.1 121.2v3M189.1 134.9h2.8"/>
<path d="M190.5 133.5v2.8M147.9 153.2h3.9M149.8 151.2v3.9M165.1 149.1h6.1M168.1 146.1v6M204 157.2h5.5M206.7 154.5v5.5M147.9 171.4h3.9M149.8 169.5v3.9"/>
</g>
<path d="M135.6 128.7l2 .1" fill="none" stroke="#808000" stroke-width=".2"/>
<g font-size="25.7" fill="#808080">
<text x="204.7" y="143">+</text>
<text x="206.7" y="183.6">-</text>
</g>
<g font-size="9" fill="#808080">
<text x="95" y="55.7">GP Micromouse Controller Ausf. A</text>
<text x="178.3" y="76">R2</text>
<text x="180.3" y="96.3">R1</text>
<text x="182.3" y="104.4">L2</text>
<text x="182.3" y="125.7">L1</text>
</g>
<g font-size="6.4" fill="#808080">
<text x="196.6" y="77.7" transform="rotate(-90 196.6 77.7)">-</text>
<text x="196.6" y="93.3" transform="rotate(-90 196.6 93.3)">+</text>
<text x="196.6" y="108.1" transform="rotate(-90 196.6 108.1)">-</text>
<text x="61.3" y="123.5" transform="rotate(-90 61.3 123.5)">A</text>
<text x="196.6" y="123.8" transform="rotate(-90 196.6 123.8)">+</text>
<text x="61.3" y="137.3" transform="rotate(-90 61.3 137.3)">_</text>
<text x="61.3" y="134.1" transform="rotate(-90 61.3 134.1)">DAT</text>
<text x="61.3" y="141.1" transform="rotate(-90 61.3 141.1)">X</text>
<text x="61.3" y="149.1" transform="rotate(-90 61.3 149.1)">AU</text>
<text x="196.6" y="150.8" transform="rotate(-90 196.6 150.8)">-</text>
<text x="64.5" y="162.1">AUX_5V</text>
<text x="196.6" y="166.5" transform="rotate(-90 196.6 166.5)">+</text>
<text x="164.8" y="171.5">IC2</text>
<text x="158.7" y="177.5">TA4805BF</text>
<text x="60.5" y="180.4">AUX_GND</text>
</g>
<text font-size="5.1" fill="#808080" x="115.3" y="61.8">By: Sergio Morales &amp; Matt Lumantas</text>
<text font-size="4.1" fill="#808080" x="61.5" y="52.5">PRGRMR</text>
<g font-size="4">
<text x="8.5" y="206.4">5/31/2015</text>
<text x="25.2" y="206.4">8:26:14 PM f=3.20 D:\Documents\EAGLE\projects\ee190 final project\Micromouse_controller_v009.brd</text>
</g>
<text font-size="3.1" fill="#808080" x="105" y="76.3" transform="rotate(45 105 76.3)">ATMEGA328P_TQFP</text>
<g font-size="2" fill="#808080">
<text x="155.5" y="71.9" transform="rotate(-90 155.5 71.9)">C1</text>
<text x="141.4" y="76" transform="rotate(-90 141.4 76)">1</text>
<text x="141.4" y="75" transform="rotate(-90 141.4 75)">0</text>
<text x="141.4" y="73.9" transform="rotate(-90 141.4 73.9)">uF</text>
<text x="212.1" y="83.7" transform="rotate(-90 212.1 83.7)">R</text>
<text x="212.1" y="82.4" transform="rotate(-90 212.1 82.4)">_</text>
<text x="212.1" y="81.4" transform="rotate(-90 212.1 81.4)">R</text>
<text x="154.6" y="85.4">U$1</text>
<text x="159.9" y="85.4">TB6612FNG</text>
<text x="212.1" y="89.1" transform="rotate(-90 212.1 89.1)">M</text>
<text x="212.1" y="87.6" transform="rotate(-90 212.1 87.6)">O</text>
<text x="212.1" y="86.2" transform="rotate(-90 212.1 86.2)">T</text>
<text x="212.1" y="85.1" transform="rotate(-90 212.1 85.1)">O</text>
<text x="166.1" y="116.2">C4</text>
<text x="169.5" y="116.2">0.1uF</text>
<text x="212.1" y="119.3" transform="rotate(-90 212.1 119.3)">MOTOR_L</text>
<text x="98.3" y="120.3" transform="rotate(45 98.3 120.3)">U1</text>
<text x="131.2" y="125.4">C5</text>
<text x="134.6" y="125.4">0.1uF</text>
<text x="148.5" y="125.4">C6</text>
<text x="151.9" y="125.4">10uF</text>
<text x="121.1" y="130.5">C3</text>
<text x="124.3" y="130.4">1uF</text>
<text x="182.3" y="142.6">C2</text>
<text x="185.3" y="142.6">1uF</text>
<text x="208" y="155.1" transform="rotate(-90 208 155.1)">2v</text>
<text x="208" y="156.1" transform="rotate(-90 208 156.1)">1</text>
<text x="212.1" y="157.5" transform="rotate(-90 212.1 157.5)">P</text>
<text x="212.1" y="156.3" transform="rotate(-90 212.1 156.3)">WR</text>
</g>
</svg>
